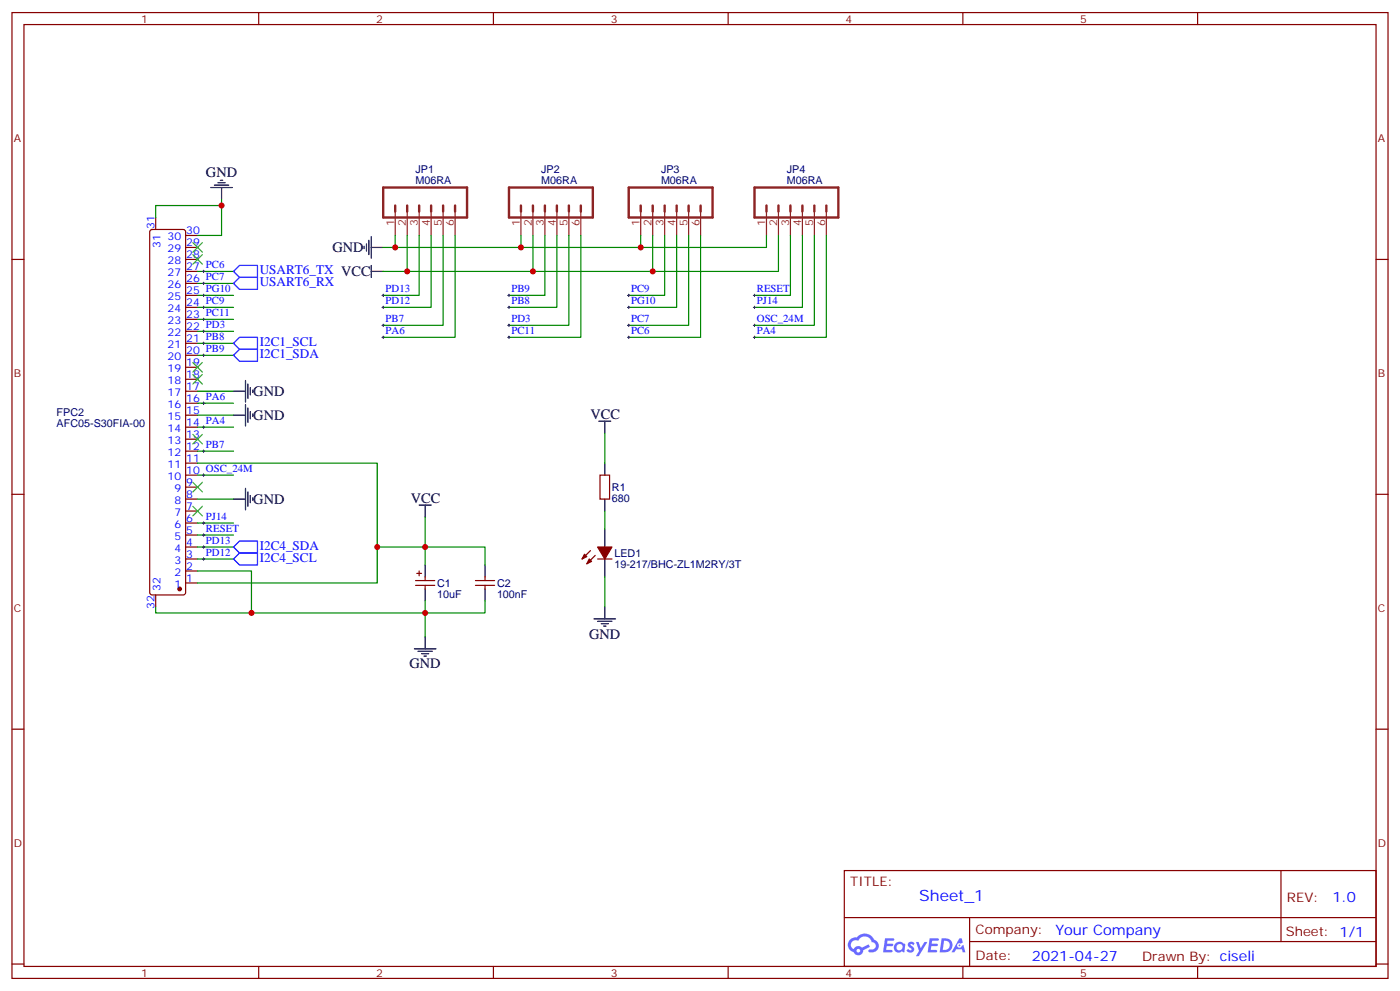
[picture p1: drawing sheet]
<svg xmlns="http://www.w3.org/2000/svg" width="412mm" height="292mm" viewBox="0 0 412 292" stroke-linecap="round" stroke-linejoin="round" font-family="sans-serif">
<g fill="none" stroke="#870000" stroke-width=".35">
<path d="M3.5 3.7h405.4v284.3h-405.4zM7.1 7.2h398.2v277.3h-398.2zM76.2 3.7v3.5M145.3 3.7v3.5M214.5 3.7v3.5M283.6 3.7v3.5M352.8 3.7v3.5M3.5 76.4h3.6M405.3 76.4h3.6M3.5 145.5h3.6M405.3 145.5h3.6M3.5 214.7h3.6"/>
<path d="M405.3 214.7h3.6M248.7 256.3h156.6v28.2h-156.6zM377.3 256.3v20.9M248.7 270.1h156.5M285.6 277.2h119.6M285.6 270.1v14.2M3.5 283.8h3.6M76.2 284.5v3.5M145.3 284.5v3.5M214.5 284.5v3.5M283.6 284.5v3.5M352.8 284.5v3.5"/>
<path d="M405.3 283.8h3.6"/>
</g>
<g fill="#5487ff">
<path d="M267.7 277.5a1.22 1.22 0 0 1 1.7 .2l-.4 .6a.47 .47 0 0 0-.3-.4 .47 .47 0 0 0-.5 .2l.1 .2a1.14 1.14 0 0 1 .8 1.8 1.14 1.14 0 0 1-1.9 0l-.2-.2 .5-.6 .7 .5a.29 .29 0 0 0 .3-.3 .29 .29 0 0 0-.2-.3 1.04 1.04 0 0 1-.6-1.7z"/>
<path d="M260.7 276.2h2.4l.3 .2-.2 .5-1.8 .1-.1 .8h1.5l.3 .4-.3 .4h-1.6l-.2 1.1h1.7l.2 .3-.2 .3-2.6 .1z"/>
<path d="M273.8 276.2h2.4l.3 .2-.1 .5-1.8 .1-.2 .8h1.6l.3 .4-.4 .4-1.6-.1-.1 1.1 1.7 .1 .2 .3-.2 .3-2.6 .1z"/>
<path d="M282.6 276.2h.7l.3 1.3-.6 .3a.69 .69 0 0 0-1 .3 .69 .69 0 0 0 .4 .9 .69 .69 0 0 0 .9-.6l.5-.2 .6 2.2h-.8l-.2-.9h-1.8l-.5 .9h-.8z"/>
<path d="M269.8 277.3h.8l.6 1.8 1.1-1.8h.9l-2.6 4.2h-.8l.9-1.5z"/>
<path d="M277.4 276.2l-.6 4.2h1.3a2.11 2.11 0 0 0 2.5-2.1 2.11 2.11 0 0 0-2.5-2.1zM278.1 277a1.39 1.39 0 0 1 1.7 1.4 1.39 1.39 0 0 1-1.8 1.2h-.3z"/>
<path d="M263.7 277.8a1.54 1.54 0 0 0-.1 2.2 1.54 1.54 0 0 0 2.2 .1l.6 .3 .3-2.3-.2-.3h-.4a1.49 1.49 0 0 0-2.4 0zM264 278.8a.94 .94 0 0 1 1.8 0 .94 .94 0 0 1-1.8 0z"/>
<path d="M250.4 276.6a2.18 2.18 0 0 0 1.1 3.7 1.44 1.44 0 0 0 1.6 .9 1.44 1.44 0 0 0 1.2-1.4l2-1.1-.5-.7-1.9 1a1.47 1.47 0 0 0-2.4 .4 1.39 1.39 0 0 1-.7-1.9 1.39 1.39 0 0 1 2-.5 2.12 2.12 0 0 1 2.2-1.3 2.12 2.12 0 0 1 1.9 1.7 1.14 1.14 0 0 1 1.1 1.4 1.14 1.14 0 0 1-1.7 .7 .43 .43 0 0 0-.5 .4 .43 .43 0 0 0 .4 .5 1.98 1.98 0 0 0 2.5-1.2 1.98 1.98 0 0 0-1.2-2.6 3.1 3.1 0 0 0-5.3-.6l-.9 .1zM252.3 279.9a.55 .55 0 0 1 1.1 0 .55 .55 0 0 1-1.1 0z"/>
<circle cx="282.6" cy="278.3" r=".26"/>
</g>
<g fill="none" stroke="#870000" stroke-width=".35">
<path d="M44.3 67.8l.5-.2h9.2l.5 .2 .2 .5v106.1l-.3 .5-.4 .3h-9.2l-.5-.3-.2-.5v-106.1zM45.9 64v3.6M54.7 79.9h3.5M54.7 76.4h3.5M54.7 72.8h3.5M54.7 69.3h3.5M54.7 97.5h3.5M54.7 94h3.5M54.7 90.5h3.5M54.7 87h3.5M54.7 83.4h3.5M54.7 118.7h3.5"/>
<path d="M54.7 115.2h3.5M54.7 111.7h3.5M54.7 108.1h3.5M54.7 104.6h3.5M54.7 101.1h3.5M54.7 139.9h3.5M54.7 136.3h3.5M54.7 132.8h3.5M54.7 129.3h3.5M54.7 125.8h3.5M54.7 122.2h3.5M176.7 139.9h2.9v7h-2.9z"/>
<path d="M54.7 157.5h3.5M54.7 154h3.5M54.7 150.5h3.5M54.7 146.9h3.5M54.7 143.4h3.5M45.9 175.2v3.5M54.7 171.6h3.5M54.7 168.1h3.5M54.7 164.6h3.5M54.7 161h3.5M122.4 170.9h5.7M122.4 172.3h5.7"/>
<path d="M122.8 168.8h1.4M123.5 168.1v1.4M125.2 169.9v1M125.2 172.3v1.1M140.1 170.9h5.6M140.1 172.3h5.6M142.9 169.9v1M142.9 172.3v1.1M173.9 162.1l-2.5 2.5M175.3 163.5l-2.4 2.5M176 164.6h4.3"/>
</g>
<g fill="#870000" stroke="#870000" stroke-width=".35">
<path d="M176 161h4.3l-2.1 3.6z"/>
<path d="M173.6 164.6l.7 .7-1.4 .7z"/>
<path d="M172.2 163.2l.7 .7-1.5 .7z"/>
<circle cx="52.9" cy="173.4" r=".53"/>
</g>
<g fill="none" stroke="#8c2424" stroke-width=".71">
<path d="M112.9 55.2h24.7v8.8h-24.7zM149.9 55.2h24.7v8.8h-24.7zM185.2 55.2h24.7v8.8h-24.7zM222.2 55.2h24.7v8.8h-24.7zM116.4 60.5v1.8M119.9 60.5v1.8M123.5 60.5v1.8M127 60.5v1.8M130.5 60.5v1.8M134.1 60.5v1.8M153.5 60.5v1.8M157 60.5v1.8"/>
<path d="M160.5 60.5v1.8M164 60.5v1.8M167.6 60.5v1.8M171.1 60.5v1.8M188.7 60.5v1.8M192.3 60.5v1.8M195.8 60.5v1.8M199.3 60.5v1.8M202.8 60.5v1.8M206.4 60.5v1.8M225.8 60.5v1.8M229.3 60.5v1.8"/>
<path d="M232.8 60.5v1.8M236.4 60.5v1.8M239.9 60.5v1.8M243.4 60.5v1.8"/>
</g>
<g fill="none" stroke="#8c2424" stroke-width=".35">
<path d="M116.4 62.3v7M119.9 62.3v7M123.5 62.3v7M127 62.3v7M130.5 62.3v7M134.1 62.3v7M153.5 62.3v7M157 62.3v7M160.5 62.3v7M164 62.3v7M167.6 62.3v7M171.1 62.3v7"/>
<path d="M188.7 62.3v7M192.3 62.3v7M195.8 62.3v7M199.3 62.3v7M202.8 62.3v7M206.4 62.3v7M225.8 62.3v7M229.3 62.3v7M232.8 62.3v7M236.4 62.3v7M239.9 62.3v7M243.4 62.3v7"/>
</g>
<g fill="none" stroke="#000" stroke-width=".35">
<path d="M62.1 55.2h6.3M63.1 54.5h4.3M64.2 53.8h2.1M64.9 53.1h.7M65.3 55.2v3.5M107.2 72.5v.7M107.9 71.8v2.1M108.7 70.7v4.3M109.4 72.8h3.5M109.4 69.7v6.3M109.4 78.1v3.6M109.4 79.9h3.5"/>
<path d="M68.8 115.2h3.5M72.3 112v6.4M72.3 119.1v6.3M73 113.1v4.2M73.7 114.1v2.1M74.4 114.8v.7M68.8 122.2h3.5M73 120.1v4.3M73.7 121.2v2.1M74.4 121.9v.7M176.4 124h3.5M178.2 124v3.5"/>
<path d="M178.2 136.3v3.6M68.8 146.9h3.5M72.3 143.8v6.3M73 144.8v4.2M73.7 145.9v2.1M74.4 146.6v.7M123.5 148.7h3.5M125.2 148.7v3.5M178.2 146.9v3.6M178.2 155.8v5.2M125.2 166.3v3.6M125.2 173.4v3.5"/>
<path d="M142.9 166.3v3.6M142.9 173.4v3.5M178.2 164.6v5.3M178.2 178.7v3.5M122.1 191h6.3M123.1 191.7h4.3M124.2 192.4h2.1M124.9 193.1h.7M125.2 187.5v3.5M175 182.2h6.3M176 182.9h4.3M177.1 183.6h2.1"/>
<path d="M177.8 184.3h.7"/>
</g>
<g fill="none" stroke="#008700" stroke-width=".35">
<path d="M65.3 58.7v10.6h-7.1M58.2 79.9h10.6M65.3 60.5h-19.4v3.5M116.4 69.3v3.5h-3.5M119.9 69.3v10.6h-7M123.5 69.3v17.7h-10.6M127 69.3v21.2h-14.1M130.5 69.3v26.5h-17.6M134.1 69.3v30h-21.2M153.5 69.3v3.5h-37.1M157 69.3v10.6h-37.1M160.5 69.3v17.7h-10.6"/>
<path d="M164 69.3v21.2h-14.1M167.6 69.3v26.5h-17.7M171.1 69.3v30h-21.2M188.7 69.3v3.5h-35.2M192.3 69.3v10.6h-35.3M195.8 69.3v17.7h-10.6M199.3 69.3v21.2h-14.1M202.8 69.3v26.5h-17.6M206.4 69.3v30h-21.2M225.8 69.3v3.5h-37.1M229.3 69.3v10.6h-37M232.8 69.3v17.7h-10.6"/>
<path d="M236.4 69.3v21.2h-14.2M239.9 69.3v26.5h-17.7M243.4 69.3v30h-21.2M58.2 97.5h10.6M58.2 94h10.6M58.2 90.5h10.6M58.2 87h10.6M58.2 83.4h10.6M58.2 118.7h10.6M58.2 115.2h10.6M58.2 104.6h10.6M58.2 101.1h10.6"/>
<path d="M58.2 136.3h52.9v24.7h31.8v5.3M58.2 139.9h10.6M58.2 132.8h10.6M58.2 125.8h10.6M58.2 122.2h10.6M178.2 127.5v8.8M58.2 157.5h10.6M58.2 154h10.6M58.2 146.9h10.6M125.2 152.2v14.1M178.2 150.5v5.3M45.9 178.7v1.7h79.3v7.1"/>
<path d="M58.2 168.1h15.9v12.3M58.2 164.6h10.6M58.2 161h10.6M111.1 161v10.6h-52.9M125.2 176.9v3.5h17.7v-3.5M178.2 169.9v8.8"/>
</g>
<g fill="none" stroke="#3c3" stroke-width=".35">
<path d="M56.8 75l2.8 2.8M56.8 71.4l2.8 2.9M59.6 75l-2.8 2.8M59.6 71.4l-2.8 2.9M56.8 110.2l2.8 2.9M56.8 106.7l2.8 2.8M59.6 110.2l-2.8 2.9M59.6 106.7l-2.8 2.8M56.8 127.9l2.8 2.8M59.6 127.9l-2.8 2.8M56.8 149l2.8 2.9M56.8 142l2.8 2.8"/>
<path d="M59.6 149l-2.8 2.9M59.6 142l-2.8 2.8"/>
</g>
<g fill="none" stroke="#000" stroke-width=".29">
<path d="M59.6 79.9h.7M60 79.6v.7M59.6 83.4h.7M59.6 90.5h.7M59.6 94h.7M59.6 97.5h.7M59.6 87h.7M60 83.1v.7M60 86.6v.7M60 90.1v.7M60 93.7v.7M60 97.2v.7"/>
<path d="M112.5 90.5h.7M112.5 87h.7M112.5 99.3h.7M112.5 95.8h.7M112.9 86.6v.7M112.9 90.1v.7M112.9 95.4v.7M112.9 99v.7M149.6 90.5h.7M149.6 87h.7M149.6 99.3h.7M149.6 95.8h.7"/>
<path d="M149.9 86.6v.7M149.9 90.1v.7M149.9 95.4v.7M149.9 99v.7M184.9 90.5h.7M184.9 87h.7M184.9 99.3h.7M184.9 95.8h.7M185.2 86.6v.7M185.2 90.1v.7M185.2 95.4v.7M185.2 99v.7"/>
<path d="M221.9 90.5h.7M221.9 87h.7M221.9 99.3h.7M221.9 95.8h.7M222.2 86.6v.7M222.2 90.1v.7M222.2 95.4v.7M222.2 99v.7M59.6 118.7h.7M59.6 101.1h.7M59.6 104.6h.7M60 100.7v.7"/>
<path d="M60 104.2v.8M60 118.4v.7M59.6 139.9h.7M59.6 132.8h.7M59.6 125.8h.7M60 125.4v.7M60 132.5v.7M60 139.5v.7M59.6 154h.7M59.6 157.5h.7M60 153.6v.7M60 157.2v.7"/>
<path d="M59.6 164.6h.7M59.6 161h.7M60 160.7v.7M60 164.2v.7"/>
</g>
<path d="M68.8 79.9l1.8-1.8h5.2v3.6h-5.2zM68.8 83.4l1.8-1.7h5.2v3.5h-5.2zM68.8 101.1l1.8-1.8h5.2v3.5h-5.2zM70.6 102.8h5.2v3.6h-5.2l-1.8-1.8zM68.8 164.6l1.8-1.8h5.2v3.5h-5.2zM68.8 161l1.8-1.7h5.2v3.5h-5.2z" fill="none" stroke="#00f" stroke-width=".35"/>
<g fill="#c00">
<circle cx="125.2" cy="180.4" r=".88"/>
<circle cx="74.1" cy="180.4" r=".88"/>
<circle cx="125.2" cy="161" r=".88"/>
<circle cx="111.1" cy="161" r=".88"/>
<circle cx="65.3" cy="60.5" r=".88"/>
<circle cx="116.4" cy="72.8" r=".88"/>
<circle cx="153.5" cy="72.8" r=".88"/>
<circle cx="188.7" cy="72.8" r=".88"/>
<circle cx="119.9" cy="79.9" r=".88"/>
<circle cx="157" cy="79.9" r=".88"/>
<circle cx="192.3" cy="79.9" r=".88"/>
</g>
<text font-size="4.6" fill="#00f" x="270.8" y="265.3">Sheet_1</text>
<g font-size="4.2">
<text x="60.7" y="52">GND</text>
<text x="97.9" y="74.3">GND</text>
<text x="74.6" y="116.6">GND</text>
<text x="74.6" y="123.7">GND</text>
<text x="173.9" y="123.3">VCC</text>
<text x="74.6" y="148.4">GND</text>
<text x="121" y="148">VCC</text>
<text x="173.6" y="188.2">GND</text>
<text x="120.6" y="196.7">GND</text>
</g>
<g font-size="4.2" fill="#00f">
<text x="392.5" y="265.6">1.0</text>
<text x="310.9" y="275.1">Your Company</text>
<text x="304" y="282.9">2021-04-27</text>
</g>
<g font-size="3.9" fill="#00f">
<text x="76.5" y="80.8">USART6_TX VCC</text>
<text x="76.5" y="84.3">USART6_RX</text>
<text x="76.5" y="101.9">I2C1_SCL</text>
<text x="76.5" y="105.4">I2C1_SDA</text>
<text x="76.5" y="161.9">I2C4_SDA</text>
<text x="76.5" y="165.4">I2C4_SCL</text>
</g>
<g font-size="3.9" fill="#800">
<text x="250.5" y="260.9">TITLE:</text>
<text x="379.1" y="265.6">REV:</text>
<text x="287.4" y="275.1">Company:</text>
<text x="378.7" y="275.7">Sheet: 1/1</text>
<text x="287.4" y="282.8">Date:</text>
<text x="336.4" y="282.8">Drawn By: ciseli</text>
</g>
<g font-size="3.2" fill="#800">
<text x="41.6" y="6.7">1</text>
<text x="110.8" y="6.7">2</text>
<text x="179.9" y="6.7">3</text>
<text x="249.1" y="6.7">4</text>
<text x="318.2" y="6.7">5</text>
<text x="4.1" y="41.8">A</text>
<text x="405.9" y="41.8">A</text>
<text x="4.1" y="110.9">B</text>
<text x="405.9" y="110.9">B</text>
<text x="4.1" y="180.1">C</text>
<text x="405.9" y="180.1">C</text>
<text x="4.1" y="249.2">D</text>
<text x="405.9" y="249.2">D</text>
<text x="41.6" y="287.5">1</text>
<text x="110.8" y="287.5">2</text>
<text x="179.9" y="287.5">3</text>
<text x="249.1" y="287.5">4</text>
<text x="318.2" y="287.5">5</text>
</g>
<g font-size="3.2" fill="#000080">
<text x="122.4" y="51">JP1</text>
<text x="159.4" y="51">JP2</text>
<text x="194.7" y="51">JP3</text>
<text x="231.8" y="51">JP4</text>
<text x="122.4" y="54.2">M06RA</text>
<text x="159.4" y="54.2">M06RA</text>
<text x="194.7" y="54.2">M06RA</text>
<text x="231.8" y="54.2">M06RA</text>
<text x="16.7" y="125.6">AFC05-S30FIA-00</text>
<text x="16.7" y="122.4">FPC2</text>
<text x="180.3" y="147.7">680</text>
<text x="180.3" y="144.6">R1</text>
<text x="181" y="167.1">19-217/BHC-ZL1M2RY/3T</text>
<text x="181" y="164">LED1</text>
<text x="128.8" y="172.8">C1</text>
<text x="146.4" y="172.8">C2</text>
<text x="128.8" y="175.9">10uF</text>
<text x="146.4" y="175.9">100nF</text>
</g>
<g font-size="3.2" fill="#00f">
<text x="45.5" y="67.4" transform="rotate(-90 45.5 67.4)">31</text>
<text x="49.3" y="70.7">30</text>
<text x="54.9" y="69">30</text>
<text x="47.3" y="72.9" transform="rotate(-90 47.3 72.9)">31</text>
<text x="49.3" y="77.8">28</text>
<text x="49.3" y="74.3">29</text>
<text x="54.9" y="76">28</text>
<text x="54.9" y="72.5">29</text>
<text x="49.3" y="81.3">27</text>
<text x="54.9" y="83.1">26 PC7</text>
<text x="54.9" y="79.6">27 PC6</text>
<text x="49.3" y="88.4">25</text>
<text x="49.3" y="84.8">26</text>
<text x="54.9" y="86.6">25 PG10</text>
<text x="113.6" y="86.1">PD13</text>
<text x="113.6" y="89.6">PD12</text>
<text x="150.6" y="86.1">PB9</text>
<text x="150.6" y="89.6">PB8</text>
<text x="185.9" y="86.1">PC9</text>
<text x="185.9" y="89.6">PG10</text>
<text x="223" y="86.1">RESET</text>
<text x="223" y="89.6">PJ14</text>
<text x="49.3" y="95.4">23</text>
<text x="49.3" y="91.9">24</text>
<text x="54.9" y="93.7">23 PC11</text>
<text x="54.9" y="90.1">24 PC9</text>
<text x="113.6" y="94.9">PB7</text>
<text x="150.6" y="94.9">PD3</text>
<text x="185.9" y="94.9">PC7</text>
<text x="223" y="94.9">OSC_24M</text>
<text x="49.3" y="99">22</text>
<text x="54.9" y="100.7">21 PB8</text>
<text x="54.9" y="97.2">22 PD3</text>
<text x="113.6" y="98.4">PA6</text>
<text x="150.6" y="98.4">PC11</text>
<text x="185.9" y="98.4">PC6</text>
<text x="223" y="98.4">PA4</text>
<text x="49.3" y="106">20</text>
<text x="49.3" y="102.5">21</text>
<text x="54.9" y="107.8">19</text>
<text x="54.9" y="104.2">20 PB9</text>
<text x="49.3" y="113.1">18</text>
<text x="49.3" y="109.5">19</text>
<text x="54.9" y="111.3">18</text>
<text x="49.3" y="116.6">17</text>
<text x="54.9" y="118.4">16 PA6</text>
<text x="54.9" y="114.8">17</text>
<text x="49.3" y="123.6">15</text>
<text x="49.3" y="120.1">16</text>
<text x="54.9" y="125.4">14 PA4</text>
<text x="54.9" y="121.9">15</text>
<text x="49.3" y="130.7">13</text>
<text x="49.3" y="127.2">14</text>
<text x="54.9" y="128.9">13</text>
<text x="49.3" y="137.8">11</text>
<text x="49.3" y="134.2">12</text>
<text x="54.9" y="136">11</text>
<text x="54.9" y="132.5">12 PB7</text>
<text x="49.3" y="141.3">10</text>
<text x="54.9" y="143.1">9</text>
<text x="54.9" y="139.5">10 OSC_24M</text>
<text x="51.4" y="148.3">8</text>
<text x="51.4" y="144.8">9</text>
<text x="54.9" y="146.6">8</text>
<text x="51.4" y="155.4">6</text>
<text x="51.4" y="151.9">7</text>
<text x="54.9" y="153.6">6</text>
<text x="54.9" y="150.1">7</text>
<text x="60.7" y="153.1">PJ14</text>
<text x="51.4" y="158.9">5</text>
<text x="54.9" y="160.7">4</text>
<text x="54.9" y="157.2">5</text>
<text x="60.7" y="160.2">PD13</text>
<text x="60.7" y="156.6">RESET</text>
<text x="51.4" y="166">3</text>
<text x="51.4" y="162.5">4</text>
<text x="54.9" y="167.7">2</text>
<text x="54.9" y="164.2">3</text>
<text x="60.7" y="163.7">PD12</text>
<text x="47.3" y="173.8" transform="rotate(-90 47.3 173.8)">32</text>
<text x="51.4" y="173">1</text>
<text x="51.4" y="169.5">2</text>
<text x="54.9" y="171.3">1</text>
<text x="45.5" y="179.4" transform="rotate(-90 45.5 179.4)">32</text>
</g>
<g font-size="3.2" fill="#8d2323">
<text x="116.1" y="66.4" transform="rotate(-90 116.1 66.4)">1</text>
<text x="119.6" y="66.4" transform="rotate(-90 119.6 66.4)">2</text>
<text x="123.1" y="66.4" transform="rotate(-90 123.1 66.4)">3</text>
<text x="126.6" y="66.4" transform="rotate(-90 126.6 66.4)">4</text>
<text x="130.2" y="66.4" transform="rotate(-90 130.2 66.4)">5</text>
<text x="133.7" y="66.4" transform="rotate(-90 133.7 66.4)">6</text>
<text x="153.1" y="66.4" transform="rotate(-90 153.1 66.4)">1</text>
<text x="156.6" y="66.4" transform="rotate(-90 156.6 66.4)">2</text>
<text x="160.2" y="66.4" transform="rotate(-90 160.2 66.4)">3</text>
<text x="163.7" y="66.4" transform="rotate(-90 163.7 66.4)">4</text>
<text x="167.2" y="66.4" transform="rotate(-90 167.2 66.4)">5</text>
<text x="170.7" y="66.4" transform="rotate(-90 170.7 66.4)">6</text>
<text x="188.4" y="66.4" transform="rotate(-90 188.4 66.4)">1</text>
<text x="191.9" y="66.4" transform="rotate(-90 191.9 66.4)">2</text>
<text x="195.4" y="66.4" transform="rotate(-90 195.4 66.4)">3</text>
<text x="199" y="66.4" transform="rotate(-90 199 66.4)">4</text>
<text x="202.5" y="66.4" transform="rotate(-90 202.5 66.4)">5</text>
<text x="206" y="66.4" transform="rotate(-90 206 66.4)">6</text>
<text x="225.4" y="66.4" transform="rotate(-90 225.4 66.4)">1</text>
<text x="229" y="66.4" transform="rotate(-90 229 66.4)">2</text>
<text x="232.5" y="66.4" transform="rotate(-90 232.5 66.4)">3</text>
<text x="236" y="66.4" transform="rotate(-90 236 66.4)">4</text>
<text x="239.5" y="66.4" transform="rotate(-90 239.5 66.4)">5</text>
<text x="243.1" y="66.4" transform="rotate(-90 243.1 66.4)">6</text>
</g>
</svg>
